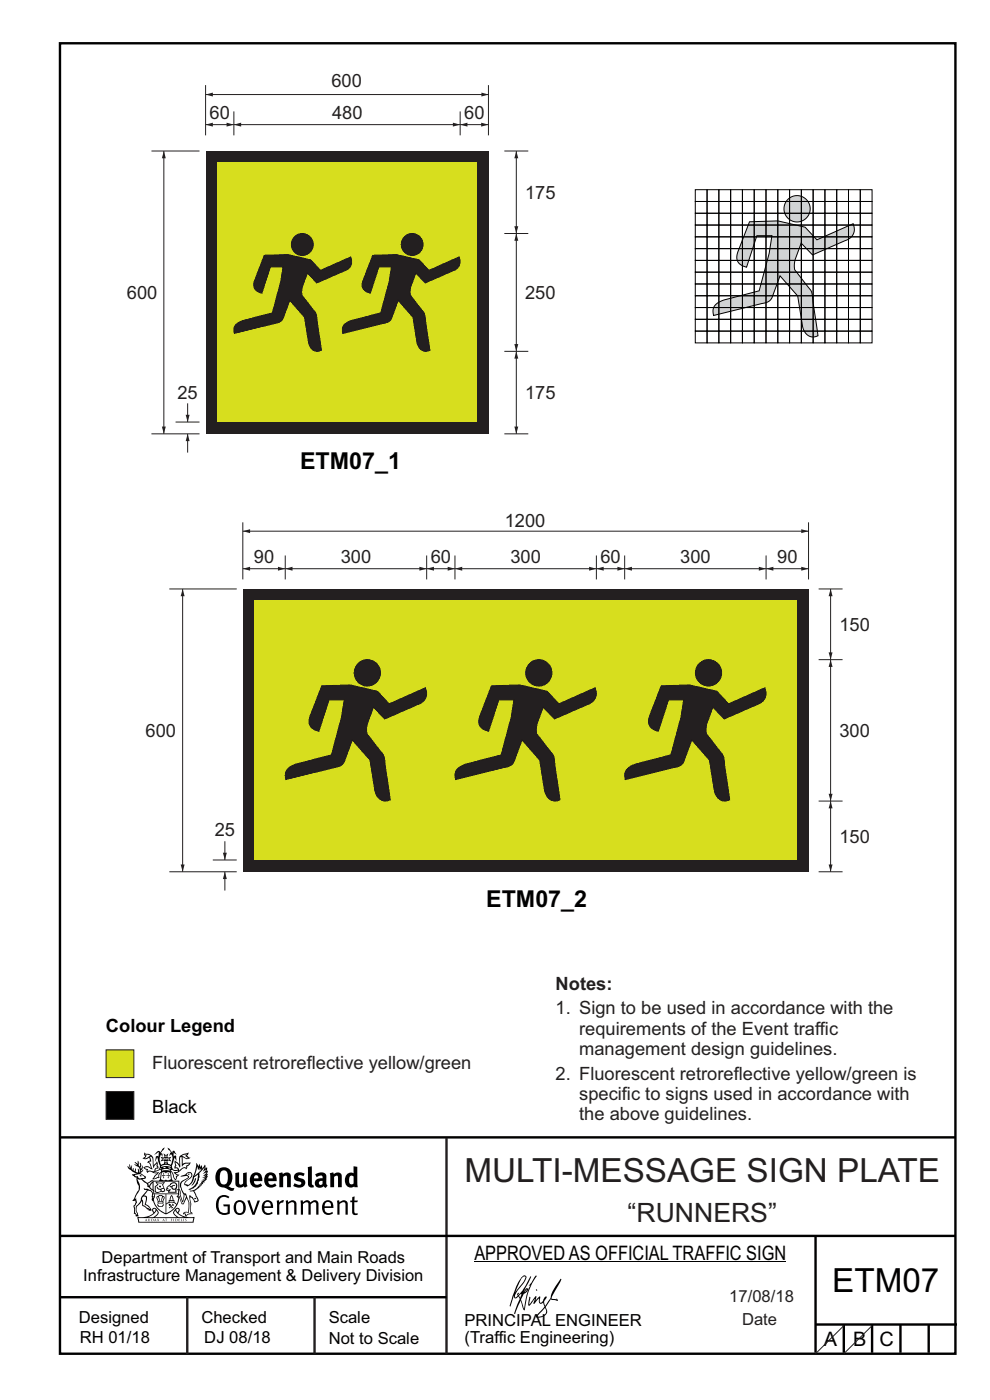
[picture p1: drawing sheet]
<svg xmlns="http://www.w3.org/2000/svg" width="210mm" height="297mm" viewBox="0 0 210 297" stroke-linecap="round" stroke-linejoin="round" font-family="sans-serif">
<path d="M12.7 9.2h190v278h-190zM12.7 241.3h190M12.7 275.2h82M12.7 262.2h190.1M173 262.1v24.9M173 281h30M179 281v6M185 281v6M191 281v6M197 281v6" fill="none" stroke="#000" stroke-width=".51"/>
<path d="M94.7 241.4v45.8M39.7 275.2v12M66.7 275.2v12" fill="none" stroke="#231f20" stroke-width=".51"/>
<g fill="#000">
<path d="M29.6 249.4l.2-.1 .3 .2z" fill-rule="evenodd"/>
<path d="M30.8 244.9l1.1 .3-.9 .5h-.4l.6-.5zM31.8 245.4h.2a2.44 2.44 0 0 1 .4 1.9l.1 .5 .7-1-.1 .6 .3 .3a.57 .57 0 0 0-.6 .7l-1-.1-.5 .2 .2-.5-.8-.3 .7-.1 .9 .5 .1-.1-.6-1.3-.2-.2h.5zM30.7 244.4l-.1 .5 .2 .4-.6 .4a1.04 1.04 0 0 0 1.4-.1l.2 .6-.3 .1-.2 .4a.94 .94 0 0 1 .8 1.1l-.2-.1a1.16 1.16 0 0 0-1.5-.1l.3 .4 .4 .2 .1 .5 .2 .1 .1-.2a.94 .94 0 0 1 1.1 .2l.8 .1-1.2 1.2a1.13 1.13 0 0 0 1.2-.2l.4-.1-.1-.4 .5-.8a.83 .83 0 0 0-.6 1.1l-.3-.1-.7 .4 1.1-1.4-.5 .1-.5-.1 1.3-.5-.1-.1-.9 .4v-.3l.2-.2 .3 .1 .1-.3-.2-.4v-.6l-.1-.4-.7 1v-.7a1.42 1.42 0 0 0-1.6-1.8z" fill-rule="evenodd"/>
<path d="M31 258.7l.1 .2h-.2zM31 258.5l-.3 .6 .4-.2 .2 .2z" fill-rule="evenodd"/>
<path d="M31.3 258.6h.3v.4a.25 .25 0 0 0 .2-.1 .25 .25 0 0 0-.1-.3h.1a.29 .29 0 0 1 0 .4 .29 .29 0 0 1-.4 0 .29 .29 0 0 1 0-.4z" fill-rule="evenodd"/>
<path d="M32.2 258.6a.22 .22 0 0 1 .3 .2 .22 .22 0 0 1-.3 .2zM32 258.6l.1 .4a.33 .33 0 0 0 .4 0 .33 .33 0 0 0 0-.4 .33 .33 0 0 0-.5 0z" fill-rule="evenodd"/>
<path d="M29.2 250.1l.3 .1a.61 .61 0 0 1 .8 .4l.3 .2a.8 .8 0 0 1 .6 1l.4 .1 .5 .5a1 1 0 0 1 .5 1.1l-.1 .7v-.5h-.1a.96 .96 0 0 0-.8-1.3l-.2-.2h-.7l-.1-.1-.1 .1 .1 .3h.6l-1.2 1.3-.2 1-.4 .6a1.33 1.33 0 0 0-.5 1.8l.2 .5a1.26 1.26 0 0 1-.5-1.5l-.1-.3a1.56 1.56 0 0 0 .4-1.7l-.3 .2 .2-.5a3.2 3.2 0 0 0 .7-3zM30.4 253.9h.4a2.06 2.06 0 0 1-.1 1.6l.7 .5 .4 .4-.6-.1-.8-.6-.1-.9a.51 .51 0 0 1 .1-.9zM28.6 249.3a1.52 1.52 0 0 1 2.1 .5l-1.1 .2-.2-.1-.1-.4h-.5zM27.5 247v.8l-.3-.4h-.1a3.1 3.1 0 0 0 1.9 1.6l-1 .1 .5 .6 .5 .1 .1 1.1a1.84 1.84 0 0 1-.3 2.5l-.4 .9-.3 .4 .2 .1 .4-.1 .1 .4-.2 .5-.3 .2 .1 1.7h.2l.3 .5 .1 .1 .4-.1-.1-.5a1.3 1.3 0 0 1-.1-1.7l.9-1 .1 1.1 .6 .2 .5 .5 .1-.1 .2 .3h.5a1.85 1.85 0 0 0-1.2-1.4l.1-.3a1.39 1.39 0 0 0 0-1.4l-.5-.1 .5-.5a.66 .66 0 0 1 .9-.4 .66 .66 0 0 1 .3 .9l-.1 .4 .2-.1v.2l-.1 .3 .2 .5 .1-.3a2.24 2.24 0 0 0 .1-2.2 .73 .73 0 0 1-.7-.7 .73 .73 0 0 1 .6-.7v-.2a.94 .94 0 0 0-.9 .8 .48 .48 0 0 1-.1-.6 .48 .48 0 0 1 .5-.2l.5-.3a.51 .51 0 0 0-.8 .2l-.5 .2-1-.8h.6l.2-.5-1.2-.7 .5-.5v-.3l-.5 .4 .1-.2a.69 .69 0 0 0 .2-1v.4l-.2 .3v-1.1l-.3-.2 .1 .6-.1 .2-.4-1.3v.7l-.6-.4 .5 .7-.6-.2 .3 .3a1 1 0 0 1 .7 1.4l-.2-.8v.9l-.5-.2v-.8l-.2 .7-.2-.1-.1-.6-.2 .4-.2-.2 .1-.7-.2 .5z" fill-rule="evenodd"/>
<path d="M32.9 258.7l.1 .2h-.2zM32.9 258.5l-.2 .6 .3-.2 .2 .2z" fill-rule="evenodd"/>
<path d="M33.7 251.5l.4 .1 .1 .3h-.3z" fill-rule="evenodd"/>
<path d="M33.3 258.6h.2l.1 .1 .2-.1-.2 .2 .2 .3-.3-.3-.1 .3h-.1l.2-.3z" fill-rule="evenodd"/>
<path d="M34.7 258.7l.1 .2h-.2zM34.7 258.5l-.3 .6 .4-.2 .2 .2z" fill-rule="evenodd"/>
<path d="M34.2 252.4a.3 .3 0 0 0 .6 0 .3 .3 0 0 0-.6 0zM33.3 250.9l.3 .3-.3 .4a.79 .79 0 0 0 0 1.3l.8-.2-.1-.3a.55 .55 0 0 1-.7-.6l.1-.1 .2 .3 .3 .2 .8-.2-.4-.7 .4-.4-.7 .2zM33 250.7l1.1 .2 .9-.2-.4 .6 .4 1.2a.56 .56 0 0 1-.8 .3l-.2 .1a.73 .73 0 0 1-.9 .1 .73 .73 0 0 1-.3-1v-.4l.6-.4z" fill-rule="evenodd"/>
<path d="M34.5 254h.2v.2l-.2 .6h-.2zM33.6 255.3h.9v.2a.55 .55 0 0 1-.8 .4v-.2l-.2-.1zM33.4 254h.2l.2 .8h-.2zM33.6 255l.8-.1 .1 .2h-.8zM33.8 253.7h.5l-.2 1.1h-.1zM33.3 253.8l-.1 .3 .3 1.1a.48 .48 0 0 0-.1 .6 .48 .48 0 0 0 .5 .2h.5a.49 .49 0 0 0 .2-.8l.3-1.1-.1-.3a1.42 1.42 0 0 0-1.5 0z" fill-rule="evenodd"/>
<path d="M34.6 248.9l.2 .1v.3l.3 .1h-.3l-.1 .6v-.6h-.4l.4-.1z" fill-rule="evenodd"/>
<path d="M35 258.5h.5l-.2 .1v.5h-.2l.1-.5z" fill-rule="evenodd"/>
<path d="M34.3 248.8a.57 .57 0 0 1 .9 .2 .57 .57 0 0 1 .9-.2l.2 1.4h-.2a.57 .57 0 0 1-.9 0 .69 .69 0 0 1-1.1 0zM34.2 248.1l-.3 2.1-.2 .4h3l-.2-.4-.3-2.1h-.2v.2l-.8-.1-.8 .1v-.2z" fill-rule="evenodd"/>
<path d="M34.2 247.4a1.51 1.51 0 0 1 2 .2 2.67 2.67 0 0 0-2.1 0zM35.7 247.6l.4 .1 .1 .3-.4-.1zM34.6 247.6h.5l.1 .2h-.4zM34 247.8l.3 .2h-.3zM34.9 246.9l.3-.2 .3 .2zM34.9 245.6l.2 .1v.3h-.2zM35 245.1l.2 .2 .2-.2-.1 .3h-.2zM35.1 246.3h.2l.1 .4-.2-.2-.2 .2zM35.3 245.7l.2-.1v.4h-.2zM34.4 245.7h.3l.1 .3-.4 .1 .2-.2zM35.7 245.7h.3l-.2 .2 .2 .2-.4-.1zM32.7 244.9l1-.5-.1 1-.2-.2-.3 .2-.3 1.1 .5-1 .3 .9a1.84 1.84 0 0 1 .2 1.7l.4 .1a2.48 2.48 0 0 1 2.2 0l.2-.2-.2-.7 .7-1.8 .4 .7-.2-1-.2-.1-.2 .3v-.9l.6 .4-.6-.8-.3 .1-.1 .4-.5-.9-.5-.3 .2 .5 .6 .5-.5 .8 .4-.4a2.06 2.06 0 0 1 0 2.3l-.5-.2-.2-.6 .1-.1 .8 .2-.4-.5 .4-.5-.7 .2-.2-.2 .2-.7-.5 .4-.5-.4 .2 .7-.2 .2-.7-.2 .4 .5-.4 .5 .8-.2 .1 .1-.2 .6-.5 .2a2.02 2.02 0 0 1 0-2.2l.3 .5-.1-.7-.3-.1 .8-1.2-.4 .3-.5 .8-.2-.3a.8 .8 0 0 0-.8 .5z" fill-rule="evenodd"/>
<path d="M35.6 248.9l.2 .1-.1 .3 .4 .1h-.4v.6l-.1-.6h-.3l.3-.1z" fill-rule="evenodd"/>
<path d="M36 254.8h.8v.2h-.8zM36.4 253.8l.2 .8h-.4zM36.4 253.5l-.3 .5-.1 .6h-.2v.4l-.7 .4 .2 .1a1.48 1.48 0 0 1 2.1 .2l.2-.1-.6-.5v-.5h-.2l-.1-.6z" fill-rule="evenodd"/>
<path d="M36.2 258.6l.3-.1-.1 .1v.2h.1h-.1v.3h-.2z" fill-rule="evenodd"/>
<path d="M36.7 258.6h.2v.5h-.2z" fill-rule="evenodd"/>
<path d="M35.8 255.4l.4 .1 .1 .3 .3-.2-.2-.2a.38 .38 0 0 1 .5 .5l-.2-.2-.3 .2 .3 .2-.3 .3-.1-.4-.4 .4-.1-.2 .4-.3-.1-.1-.2 .1z" fill-rule="evenodd"/>
<path d="M35.6 251.8l.7-.4a.58 .58 0 0 1 1-.1 .58 .58 0 0 1-.4 .9l-.3-.3a.43 .43 0 0 1 .6-.4 .57 .57 0 0 0-.8 .2l-.2-.1-.3 .1 .4 .2a.55 .55 0 0 0 .9 .4v.5h-1.3l.3-.4-.1-.1-.6 .1 .2-.3-.2-.1zM35.4 251.8l-.1 .2a.39 .39 0 0 0 .2 .6h.3l-.2 .4h1.9l-.1-.8a.86 .86 0 0 0-.1-1.3 .86 .86 0 0 0-1.3 .4z" fill-rule="evenodd"/>
<path d="M37.3 258.6a.22 .22 0 0 1 .3 .2 .22 .22 0 0 1-.3 .2zM37.1 258.6v.4a.33 .33 0 0 0 .5 0 .33 .33 0 0 0 0-.4 .33 .33 0 0 0-.5 0z" fill-rule="evenodd"/>
<path d="M37.8 258.6l.4-.1-.2 .1v.2h.1h-.1v.2l.2 .1h-.4z" fill-rule="evenodd"/>
<path d="M32.4 250.5h5.6v2l-.2-.1v-1.7h-5.2v2.5h5.2v-.8l.1 .2-.1 1.1v-.3h-2.5v4a4.1 4.1 0 0 0 2.6-3.6l.1-.1a4 4 0 0 1-2.8 3.9 4.2 4.2 0 0 1-2.8-4.7l.1 1.2 .1-.1a3.8 3.8 0 0 0 2.5 3.4v-4h-2.5l-.2-.9z" fill-rule="evenodd"/>
<path d="M38.4 258.6h.2l-.1 .4 .2 .1h-.3z" fill-rule="evenodd"/>
<path d="M38.5 245.2l.5-.2 .7-.1-.6 .3 .8 .5h-.3zM38.3 245.5l.2-.1 .1 2a1.69 1.69 0 0 1 1.6-.6l-.8 .5 .1 .5a1.1 1.1 0 0 0-1.5 .6l-.1-.5-.2-.2h-.5l.3-.4-.3-.7a1.42 1.42 0 0 1 .8 1.1l.2-.1zM37.1 246.2l.1 1-.2 .3 .1 .4h.5l.1 .2a.96 .96 0 0 1-1.1-.1l-.1 .1a1.06 1.06 0 0 0 1.3 .2v.1a.72 .72 0 0 1-1 .2l.3 .5 .6 .2-.4 .2-.1 .6-.2-.3-.4-1.1-.4-.4 .4 .9a1.54 1.54 0 0 0 .7 1.2l.2-.3a.58 .58 0 0 1 .4-.8l.2-.1h-.3l-.5-.3 .9-.5a.93 .93 0 0 1 1.2-.5v.2l.2-.2 .1-.5a.99 .99 0 0 0 .7-.8l-1.3 .1-.3 .2-.1-1.4 .9 .4 .9-.3h-.4l-.5-.4 .4-.7-.6 .2a1.46 1.46 0 0 0-1.4 2.1v.4l-.2-.4z" fill-rule="evenodd"/>
<path d="M38.9 258.6h.2v.5h-.2z" fill-rule="evenodd"/>
<path d="M39.3 258.6h.2h-.1l.2 .3-.2 .2-.1-.1v-.1l.2 .1z" fill-rule="evenodd"/>
<path d="M29.4 258.4h11.6l-.1 .8h-11.4zM31.3 258.2l.5-.1a2.48 2.48 0 0 0 1.4-1.3l.3 .5-.5 .6-.5 .3zM32.5 256.6l.3-.2 .2 .1-.3 .7zM37.2 256.8a2.65 2.65 0 0 0 1.8 1.4h-1.1l-.5-.3-.5-.6zM37.4 256.5l.2-.1 .3 .2-.3 .6zM29.2 258.2l.1 1.2h11.8l.2-1.1-.2-.1a4.1 4.1 0 0 1-3.3-.9l.3-.4-.1-.6a1.06 1.06 0 0 0-1.3 1l.2 .4 .6 .5h-4.7l.3-.1a.84 .84 0 0 0 .6-.8 .84 .84 0 0 0-.5-.8l-.3-.2h-.5l-.1 .6 .3 .4a4.2 4.2 0 0 1-3.4 .9z" fill-rule="evenodd"/>
<path d="M41.3 250.1l.3-.2-.2 .8-.6 .8h-.2l.5-.7z" fill-rule="evenodd"/>
<path d="M41.2 254.1h.3l.2 .2-.4 .1z" fill-rule="evenodd"/>
<path d="M39.7 249l.3-.2 .5 .2a.88 .88 0 0 1-.6 1.1 1.22 1.22 0 0 0-.8 1.3l.5 .2a.72 .72 0 0 0 .9-.4l.5-.8 .2-.6 .8-.6v.2a2.85 2.85 0 0 1-2 2.9l.1 .1a2.13 2.13 0 0 0 1.9-1.5v-.3a2.01 2.01 0 0 0 .3-1.7l1.1-1.3-.4 1 .7-.5-.7 1 .8-.4-.8 .8 .7-.2-.9 .6 .8-.1-.8 .4h.7l-.8 .3 .3 .2h-.4l.2 .3h-.4l.2 .3h-.4l.1 .2h-.1a2.16 2.16 0 0 1-2 1.1l.1 .2 .4-.1a.76 .76 0 0 1 .7 .8l.5 1.2-.6 .2a1.45 1.45 0 0 0-1.1-1.3l.2 1.8-.1 1.8 .4 .3a1.07 1.07 0 0 0-1.2 .4v-.3l-.5-.2a.87 .87 0 0 1 1.1-.1v-.7a4.4 4.4 0 0 0-.6-3.1l-.1-.3h-.2a2.16 2.16 0 0 1-.7-2.2l.3-.4 1.2-.7a.55 .55 0 0 0-.4-.8zM37.8 252.4a.76 .76 0 0 1 .3 1.1l.6 1.6 .4-1.7 .2 .1a.61 .61 0 0 1-.1 .9l-.3 .8-.2 .1-.7-1.6-.3 .1a1.18 1.18 0 0 0 .1-1.4zM41.8 247.5l.2 .7 .3-.5v.6l.4-.5a1.9 1.9 0 0 1-1.2 1.4l-.3 .3zM38.2 249.6l1.4-.2 .2 .2v.3l-.5 .2a1.26 1.26 0 0 0-.9 1.9l.2 .7a1.84 1.84 0 0 1 .1 2.1l-.4-1.4a.96 .96 0 0 0-.4-1.2l-.4 .2a.78 .78 0 0 1 0 1.3l.1 .3h.4l.4 1.1a.38 .38 0 0 0 .2 .4 .38 .38 0 0 0 .4-.1l.6-1.2a2.94 2.94 0 0 1 .4 2.5l-.1 .4h-.8l-.3 .4v.2l.4-.1 .1 .4 .2 .1a1.02 1.02 0 0 1 1.3-.5v-.4l-.3-.1 .1-1.8-.3-1.3h.1a1.14 1.14 0 0 1 .8 1 .63 .63 0 0 0 .8-.2 .63 .63 0 0 0-.2-.9l-.6-1.2 .9-.6 .2-.4h.3l-.1-.2h.4l-.1-.3h.3l-.1-.3 .5-.1-.2-.2 .6-.4v-.2h-.2l.4-.5h-.3l.3-.5-.4 .1 .4-.5v-.3l-.3 .2 .2-.7-.1-.2-.4 .3v-.8l-.6 .8-.2-.8-.2 .5-.3-.7-.1 .6-.5-.8-.1 1.4-.6 1.8a1.81 1.81 0 0 1-1 1.5l-.6-.2a1.75 1.75 0 0 1 1.1-1.2 .75 .75 0 0 0 .1-1.3 .75 .75 0 0 0-1.2 .4z" fill-rule="evenodd"/>
<path d="M46.4 253.9a1.72 1.72 0 0 1 2.3 0l-.3 .3a1.24 1.24 0 0 0-1.4-.2 1.24 1.24 0 0 0-.6 1.4 1.49 1.49 0 0 0 1.2 1.9l.7-.1v-1.3h-.8l-.1-.4h1.3v1.9a1.93 1.93 0 0 1-2.2 0 1.93 1.93 0 0 1-.7-2.2l.2-.8z" fill-rule="evenodd"/>
<path d="M47 248.4a2.55 2.55 0 0 0 0 2.7l.3 .2a.81 .81 0 0 0 1-1v-.5a1.04 1.04 0 0 0-1.1-1.5zM46.3 248.1a1.82 1.82 0 0 1 2.1-.2 1.82 1.82 0 0 1 .9 1.8 2.29 2.29 0 0 1-.8 2l.7 .3h.5l-.2 .6a2.87 2.87 0 0 1-2-.7 2.12 2.12 0 0 1-1.7-3.1z" fill-rule="evenodd"/>
<path d="M50.4 255.1a1.65 1.65 0 0 0 .2 2.2 .99 .99 0 0 0 1-1.4 .78 .78 0 0 0-.4-.8 .78 .78 0 0 0-.8 0zM50 254.9a1.33 1.33 0 0 1 1.6-.1 1.33 1.33 0 0 1 .5 1.4 1.31 1.31 0 0 1-1.3 1.6 1.31 1.31 0 0 1-1.2-1.6v-.6z" fill-rule="evenodd"/>
<path d="M49.9 248.9l.8-.2v2a.46 .46 0 0 0 .3 .6 .46 .46 0 0 0 .6-.3v-2.1l.7-.2v2.4l.2 .5-.5 .3-.3-.3a1.02 1.02 0 0 1-1.2 .3 1.02 1.02 0 0 1-.6-1.1z" fill-rule="evenodd"/>
<path d="M52.5 254.7l.4-.1 .9 2.6 .8-2.5h.5l-1.1 3h-.5z" fill-rule="evenodd"/>
<path d="M54 249.5l-.1 .5h.9a.49 .49 0 0 0-.2-.6 .49 .49 0 0 0-.6 .1zM53.4 249.1a1.34 1.34 0 0 1 1.6-.2 1.34 1.34 0 0 1 .6 1.5v.2h-1.7a.77 .77 0 0 0 .5 .8 .77 .77 0 0 0 .9-.4l.3 .5a1.59 1.59 0 0 1-2 .2 1.59 1.59 0 0 1-.5-2.1z" fill-rule="evenodd"/>
<path d="M56.3 255.2l-.2 .7h1.3a.7 .7 0 0 0-.3-.8 .7 .7 0 0 0-.8 .1zM55.9 255a1.22 1.22 0 0 1 1.5-.2 1.22 1.22 0 0 1 .5 1.5h-1.8a.93 .93 0 0 0 .5 1 .93 .93 0 0 0 1.1-.2l.2 .3a1.43 1.43 0 0 1-1.8 .1 1.43 1.43 0 0 1-.6-1.7z" fill-rule="evenodd"/>
<path d="M57 249.5l-.1 .5h1a.49 .49 0 0 0-.2-.6 .49 .49 0 0 0-.7 .1zM56.4 249.1a1.34 1.34 0 0 1 1.6-.2 1.34 1.34 0 0 1 .7 1.5v.2h-1.8a.77 .77 0 0 0 .5 .8 .77 .77 0 0 0 .9-.4l.4 .5a1.59 1.59 0 0 1-2.1 .2 1.59 1.59 0 0 1-.5-2.1z" fill-rule="evenodd"/>
<path d="M58.7 254.7l.4-.1 .1 .5 .4-.4 .6-.1-.2 .5a.66 .66 0 0 0-.8 .7v1.9h-.4z" fill-rule="evenodd"/>
<path d="M59.2 248.9l.7-.2 .1 .4a.95 .95 0 0 1 1-.3 .95 .95 0 0 1 .7 .8v2.3h-.8v-2.3a.46 .46 0 0 0-.8 .1v2.2h-.8z" fill-rule="evenodd"/>
<path d="M60.6 254.7l.4-.1 .1 .5a.94 .94 0 0 1 1-.5 .94 .94 0 0 1 .8 .8v2.3h-.5l-.1-2.5a.81 .81 0 0 0-1.2 .3v2.2h-.4z" fill-rule="evenodd"/>
<path d="M62.6 249.1a1.75 1.75 0 0 1 2-.1l-.2 .5-.6-.2a.43 .43 0 0 0-.6 .3l.4 .3a1.04 1.04 0 0 1 1.2 1.1 1.04 1.04 0 0 1-1.4 1l-1.2-.4 .3-.6 1 .4 .4-.4a.88 .88 0 0 0-1-.5l-.4-.2-.1-.4z" fill-rule="evenodd"/>
<path d="M65.3 247.6l.8-.2 .1 3.8 .3 .2 .1 .4a.88 .88 0 0 1-1 0 .88 .88 0 0 1-.3-1z" fill-rule="evenodd"/>
<path d="M63.7 254.7l.5-.1 .1 .5 .4-.3a.78 .78 0 0 1 1.1 .3 .9 .9 0 0 1 1-.5 .9 .9 0 0 1 .8 .8v2.3h-.5l-.1-2.5a.67 .67 0 0 0-1.1 .3v2.2h-.5v-2.4l-.4-.3-.7 .4v2.3h-.5z" fill-rule="evenodd"/>
<path d="M67.8 250.6a.43 .43 0 0 0-.1 .7 .43 .43 0 0 0 .7-.1v-.7zM66.8 249.1a1.7 1.7 0 0 1 2.4 .1v1.9l.3 .4-.4 .5-.5-.4a1.03 1.03 0 0 1-1.7-.1 1.03 1.03 0 0 1 .8-1.5h.7v-.4a.8 .8 0 0 0-1.2 .1z" fill-rule="evenodd"/>
<path d="M69 255.2l-.1 .7h1.3a.7 .7 0 0 0-.3-.8 .7 .7 0 0 0-.9 .1zM68.7 255a1.22 1.22 0 0 1 1.5-.2 1.22 1.22 0 0 1 .5 1.5h-1.8a.93 .93 0 0 0 .4 1 .93 .93 0 0 0 1.2-.2l.1 .3a1.44 1.44 0 0 1-1.7 .1 1.44 1.44 0 0 1-.6-1.7z" fill-rule="evenodd"/>
<path d="M70 248.9l.7-.2 .1 .4a.95 .95 0 0 1 1-.3 .95 .95 0 0 1 .7 .8v2.3h-.8v-2.3a.46 .46 0 0 0-.8 .1v2.2h-.8z" fill-rule="evenodd"/>
<path d="M71.4 254.7l.5-.1 .1 .5a.94 .94 0 0 1 1-.5 .94 .94 0 0 1 .8 .8v2.3h-.5l-.1-2.5a.81 .81 0 0 0-1.2 .3v2.2h-.4z" fill-rule="evenodd"/>
<path d="M74.3 249.5a1.48 1.48 0 0 0 0 1.7h.5l.2-.1v-1.5l-.3-.2zM75 247.4l.8 .1 .1 4.4h-.7l-.1-.2a1.26 1.26 0 0 1-1.4 0 1.26 1.26 0 0 1-.5-1.3 1.29 1.29 0 0 1 .4-1.4 1.29 1.29 0 0 1 1.4-.1z" fill-rule="evenodd"/>
<path d="M74.7 253.9l.5-.1v.9h.7l-.1 .3h-.6v2.2l.1 .2h.5l.1 .3a.75 .75 0 0 1-1.2-.6v-2.1h-.4v-.3h.4z" fill-rule="evenodd"/>
<circle cx="40" cy="249.1" r=".17"/>
</g>
<path d="M100.6 267.7h66.2" fill="none" stroke="#000" stroke-width=".21"/>
<g fill="#000001">
<path d="M111.6 273.7l.2-.2-.5 .7zM110.4 274.5l.3 .1-.3 .7-.3-.4zM110.9 270.9l.5-.1a9.3 9.3 0 0 1-2 3.2l-.1 .2 1-2.5zM110.6 271a14.7 14.7 0 0 0-2.2 4.9l-.3 1.2 .1 .1 .8-2.4a.42 .42 0 0 0 .2 .7 .42 .42 0 0 0 .6-.3l.2-.2 .2 .6-1.1 3.1h.2l1.1-2.8 .6 1.9 .2 .2 .2-.5a13.5 13.5 0 0 1 2-6.2l.5-.5-.2-.2-1.6 2.1 .4-.1a14.9 14.9 0 0 0-1.3 5.1l-.4-1.2a1.39 1.39 0 0 1 .2-1.8l.1-.2a.92 .92 0 0 0 .8-1.2 .75 .75 0 0 0-.7 .7l-.2 .2 1.6-3.4h-.1l-.4 .7a10.5 10.5 0 0 1-2.2 3.2l.2-.4a.32 .32 0 0 0-.4 .2 .32 .32 0 0 0 .1 .4l-.5 .4a3.2 3.2 0 0 1 1.1-2.3l.5-.6a2.49 2.49 0 0 0 .7-1.6l-.3-.2z" fill-rule="evenodd"/>
<path d="M115.6 277.5a1.15 1.15 0 0 1 .1 1.3 1.15 1.15 0 0 1-1.2 .5h-.5zM112.3 275.1l-.3 1.7 .3 .2 1.2-1.5-.3 1.1 1.1-1.2a.94 .94 0 0 0 .4 1.2l.5-.3 .3 .9-1.2 1.3a.98 .98 0 0 0-.5 1 1.9 1.9 0 0 0 2.3-1.3l-.1-.3a1.02 1.02 0 0 1 .3-1.4l.5-.9 1.5 .3-.2-.5v.3l-1.1-.2v-.2l2-3.6 .1-.3-.1-.1-1.8 2.7a6.6 6.6 0 0 1-1.5 3l-.2-.2a1.01 1.01 0 0 1 .4-1.4l.1-.2-.3-.2-.3 .5-.2 .5-.5 .4-.2-.4 .1-.9-.2-.1-.8 .9 .2-.9h-.1l-1.4 1.7 .2-1.4v-.1z" fill-rule="evenodd"/>
<path d="M113.7 273.5l.3 .3h-.3z" fill-rule="evenodd"/>
</g>
<g fill="#d1d3d4" stroke="#000" stroke-width=".21">
<path d="M159 47l6-.1 5.8 1.3 2.5 2.7 7.7-3.4 .2 1.2-.1 .7-.4 .7-.7 .6-7.6 3.4-2.5-2.5-1.2 3.4-.2 1.2 .1 1 3.3 4.3 .3 .5 1.3 9.2-.9 .3-.7-.1-.7-.4-.6-.7-.4-1-1-6.5-3.7-4.3-1.7 4.6-.8 .9-11.6 2.9-.2-.9 .2-.8 .4-.6 .8-.5 .9-.5 7.5-1.9 2.2-8 .5-3.7h-3.2l-2.1 6.7-1.1-.5-.5-.3-.4-.6-.1-1.2z" fill-rule="evenodd"/>
<circle cx="169.1" cy="44.3" r="2.79"/>
</g>
<g fill="none" stroke="#000" stroke-width=".21">
<path d="M147.5 40.2h2.5v2.5h-2.5zM147.5 42.7h2.5v2.5h-2.5zM147.5 45.2h2.5v2.5h-2.5zM147.5 47.7h2.5v2.5h-2.5zM147.5 50.2h2.5v2.5h-2.5zM147.5 52.7h2.5v2.5h-2.5zM147.5 55.2h2.5v2.5h-2.5zM147.5 57.7h2.5v2.5h-2.5zM150 40.2h2.5v2.5h-2.5zM150 42.7h2.5v2.5h-2.5zM150 45.2h2.5v2.5h-2.5zM150 47.7h2.5v2.5h-2.5z"/>
<path d="M150 50.2h2.5v2.5h-2.5zM150 52.7h2.5v2.5h-2.5zM150 55.2h2.5v2.5h-2.5zM150 57.7h2.5v2.5h-2.5zM152.5 40.2h2.5v2.5h-2.5zM152.5 42.7h2.5v2.5h-2.5zM152.5 45.2h2.5v2.5h-2.5zM152.5 47.7h2.5v2.5h-2.5zM152.5 50.2h2.5v2.5h-2.5zM152.5 52.7h2.5v2.5h-2.5zM152.5 55.2h2.5v2.5h-2.5zM152.5 57.7h2.5v2.5h-2.5z"/>
<path d="M155 40.2h2.5v2.5h-2.5zM155 42.7h2.5v2.5h-2.5zM155 45.2h2.5v2.5h-2.5zM155 47.7h2.5v2.5h-2.5zM155 50.2h2.5v2.5h-2.5zM155 52.7h2.5v2.5h-2.5zM155 55.2h2.5v2.5h-2.5zM155 57.7h2.5v2.5h-2.5zM157.5 40.2h2.5v2.5h-2.5zM157.5 42.7h2.5v2.5h-2.5zM157.5 45.2h2.5v2.5h-2.5zM157.5 47.7h2.5v2.5h-2.5z"/>
<path d="M157.5 50.2h2.5v2.5h-2.5zM157.5 52.7h2.5v2.5h-2.5zM157.5 55.2h2.5v2.5h-2.5zM157.5 57.7h2.5v2.5h-2.5zM160 40.2h2.5v2.5h-2.5zM160 42.7h2.5v2.5h-2.5zM160 45.2h2.5v2.5h-2.5zM160 47.7h2.5v2.5h-2.5zM160 50.2h2.5v2.5h-2.5zM160 52.7h2.5v2.5h-2.5zM160 55.2h2.5v2.5h-2.5zM160 57.7h2.5v2.5h-2.5z"/>
<path d="M162.5 40.2h2.5v2.5h-2.5zM162.5 42.7h2.5v2.5h-2.5zM162.5 45.2h2.5v2.5h-2.5zM162.5 47.7h2.5v2.5h-2.5zM162.5 50.2h2.5v2.5h-2.5zM162.5 52.7h2.5v2.5h-2.5zM162.5 55.2h2.5v2.5h-2.5zM162.5 57.7h2.5v2.5h-2.5zM165 40.2h2.5v2.5h-2.5zM165 42.7h2.5v2.5h-2.5zM165 45.2h2.5v2.5h-2.5zM165 47.7h2.5v2.5h-2.5z"/>
<path d="M165 50.2h2.5v2.5h-2.5zM165 52.7h2.5v2.5h-2.5zM165 55.2h2.5v2.5h-2.5zM165 57.7h2.5v2.5h-2.5zM167.5 40.2h2.5v2.5h-2.5zM167.5 42.7h2.5v2.5h-2.5zM167.5 45.2h2.5v2.5h-2.5zM167.5 47.7h2.5v2.5h-2.5zM167.5 50.2h2.5v2.5h-2.5zM167.5 52.7h2.5v2.5h-2.5zM167.5 55.2h2.5v2.5h-2.5zM167.5 57.7h2.5v2.5h-2.5z"/>
<path d="M170 40.2h2.5v2.5h-2.5zM170 42.7h2.5v2.5h-2.5zM170 45.2h2.5v2.5h-2.5zM170 47.7h2.5v2.5h-2.5zM170 50.2h2.5v2.5h-2.5zM170 52.7h2.5v2.5h-2.5zM170 55.2h2.5v2.5h-2.5zM170 57.7h2.5v2.5h-2.5zM172.5 40.2h2.5v2.5h-2.5zM172.5 42.7h2.5v2.5h-2.5zM172.5 45.2h2.5v2.5h-2.5zM172.5 47.7h2.5v2.5h-2.5z"/>
<path d="M172.5 50.2h2.5v2.5h-2.5zM172.5 52.7h2.5v2.5h-2.5zM172.5 55.2h2.5v2.5h-2.5zM172.5 57.7h2.5v2.5h-2.5zM175 40.2h2.5v2.5h-2.5zM175 42.7h2.5v2.5h-2.5zM175 45.2h2.5v2.5h-2.5zM175 47.7h2.5v2.5h-2.5zM175 50.2h2.5v2.5h-2.5zM175 52.7h2.5v2.5h-2.5zM175 55.2h2.5v2.5h-2.5zM175 57.7h2.5v2.5h-2.5z"/>
<path d="M177.5 40.2h2.5v2.5h-2.5zM177.5 42.7h2.5v2.5h-2.5zM177.5 45.2h2.5v2.5h-2.5zM177.5 47.7h2.5v2.5h-2.5zM177.5 50.2h2.5v2.5h-2.5zM177.5 52.7h2.5v2.5h-2.5zM177.5 55.2h2.5v2.5h-2.5zM177.5 57.7h2.5v2.5h-2.5zM180 40.2h2.5v2.5h-2.5zM180 42.7h2.5v2.5h-2.5zM180 45.2h2.5v2.5h-2.5zM180 47.7h2.5v2.5h-2.5z"/>
<path d="M180 50.2h2.5v2.5h-2.5zM180 52.7h2.5v2.5h-2.5zM180 55.2h2.5v2.5h-2.5zM180 57.7h2.5v2.5h-2.5zM182.5 40.2h2.5v2.5h-2.5zM182.5 42.7h2.5v2.5h-2.5zM182.5 45.2h2.5v2.5h-2.5zM182.5 47.7h2.5v2.5h-2.5zM182.5 50.2h2.5v2.5h-2.5zM182.5 52.7h2.5v2.5h-2.5zM182.5 55.2h2.5v2.5h-2.5zM182.5 57.7h2.5v2.5h-2.5z"/>
<path d="M147.5 60.2h2.5v2.5h-2.5zM147.5 62.7h2.5v2.5h-2.5zM147.5 65.2h2.5v2.5h-2.5zM147.5 67.7h2.5v2.5h-2.5zM147.5 70.2h2.5v2.5h-2.5zM150 60.2h2.5v2.5h-2.5zM150 62.7h2.5v2.5h-2.5zM150 65.2h2.5v2.5h-2.5zM150 67.7h2.5v2.5h-2.5zM150 70.2h2.5v2.5h-2.5zM152.5 60.2h2.5v2.5h-2.5zM152.5 62.7h2.5v2.5h-2.5z"/>
<path d="M152.5 65.2h2.5v2.5h-2.5zM152.5 67.7h2.5v2.5h-2.5zM152.5 70.2h2.5v2.5h-2.5zM155 60.2h2.5v2.5h-2.5zM155 62.7h2.5v2.5h-2.5zM155 65.2h2.5v2.5h-2.5zM155 67.7h2.5v2.5h-2.5zM155 70.2h2.5v2.5h-2.5zM157.5 60.2h2.5v2.5h-2.5zM157.5 62.7h2.5v2.5h-2.5zM157.5 65.2h2.5v2.5h-2.5zM157.5 67.7h2.5v2.5h-2.5z"/>
<path d="M157.5 70.2h2.5v2.5h-2.5zM160 60.2h2.5v2.5h-2.5zM160 62.7h2.5v2.5h-2.5zM160 65.2h2.5v2.5h-2.5zM160 67.7h2.5v2.5h-2.5zM160 70.2h2.5v2.5h-2.5zM162.5 60.2h2.5v2.5h-2.5zM162.5 62.7h2.5v2.5h-2.5zM162.5 65.2h2.5v2.5h-2.5zM162.5 67.7h2.5v2.5h-2.5zM162.5 70.2h2.5v2.5h-2.5zM165 60.2h2.5v2.5h-2.5z"/>
<path d="M165 62.7h2.5v2.5h-2.5zM165 65.2h2.5v2.5h-2.5zM165 67.7h2.5v2.5h-2.5zM165 70.2h2.5v2.5h-2.5zM167.5 60.2h2.5v2.5h-2.5zM167.5 62.7h2.5v2.5h-2.5zM167.5 65.2h2.5v2.5h-2.5zM167.5 67.7h2.5v2.5h-2.5zM167.5 70.2h2.5v2.5h-2.5zM170 60.2h2.5v2.5h-2.5zM170 62.7h2.5v2.5h-2.5zM170 65.2h2.5v2.5h-2.5z"/>
<path d="M170 67.7h2.5v2.5h-2.5zM170 70.2h2.5v2.5h-2.5zM172.5 60.2h2.5v2.5h-2.5zM172.5 62.7h2.5v2.5h-2.5zM172.5 65.2h2.5v2.5h-2.5zM172.5 67.7h2.5v2.5h-2.5zM172.5 70.2h2.5v2.5h-2.5zM175 60.2h2.5v2.5h-2.5zM175 62.7h2.5v2.5h-2.5zM175 65.2h2.5v2.5h-2.5zM175 67.7h2.5v2.5h-2.5zM175 70.2h2.5v2.5h-2.5z"/>
<path d="M177.5 60.2h2.5v2.5h-2.5zM177.5 62.7h2.5v2.5h-2.5zM177.5 65.2h2.5v2.5h-2.5zM177.5 67.7h2.5v2.5h-2.5zM177.5 70.2h2.5v2.5h-2.5zM180 60.2h2.5v2.5h-2.5zM180 62.7h2.5v2.5h-2.5zM180 65.2h2.5v2.5h-2.5zM180 67.7h2.5v2.5h-2.5zM180 70.2h2.5v2.5h-2.5zM182.5 60.2h2.5v2.5h-2.5zM182.5 62.7h2.5v2.5h-2.5z"/>
<path d="M182.5 65.2h2.5v2.5h-2.5zM182.5 67.7h2.5v2.5h-2.5zM182.5 70.2h2.5v2.5h-2.5z"/>
</g>
<path d="M22.5 222.7h5.9v5.9h-5.9z" fill-rule="evenodd" fill="#d7de1e" stroke="#231f20" stroke-width=".21"/>
<path d="M22.5 231.6h5.9v5.9h-5.9z" fill-rule="evenodd" fill="#000" stroke="#231f20" stroke-width=".21"/>
<path d="M176.2 169.9v15M179 281.2l-6 6" fill="none" stroke="#231f20" stroke-width=".21"/>
<g fill="#231f20">
<path d="M175.8 183.4h.8l-.4 1.5z"/>
<path d="M176.2 169.9l.4 1.6h-.8z"/>
</g>
<path d="M176.2 139.9v30" fill="none" stroke="#231f20" stroke-width=".21"/>
<g fill="#231f20">
<path d="M175.8 168.4h.8l-.4 1.5z"/>
<path d="M176.2 139.9l.4 1.6h-.8z"/>
</g>
<path d="M60.5 120.7h30M173.6 169.9h5.1M173.6 184.9h5.1" fill="none" stroke="#231f20" stroke-width=".21"/>
<g fill="#231f20">
<path d="M89 120.2l1.5 .5-1.5 .4z"/>
<path d="M60.5 120.7l1.5-.5v.9z"/>
</g>
<path d="M51.5 120.7h9" fill="none" stroke="#231f20" stroke-width=".21"/>
<g fill="#231f20">
<path d="M59 120.2l1.5 .5-1.5 .4z"/>
<path d="M51.5 120.7l1.5-.5v.9z"/>
</g>
<path d="M60.5 117.8v5.1" fill="none" stroke="#231f20" stroke-width=".21"/>
<path d="M51.5 124.9h120v60h-120z" fill-rule="evenodd" fill="#231f20"/>
<path d="M54 127.4h115v55h-115z" fill-rule="evenodd" fill="#d7de1e"/>
<path d="M51.5 112.7h120" fill="none" stroke="#231f20" stroke-width=".21"/>
<g fill="#231f20">
<path d="M170 112.3l1.5 .4-1.5 .4z"/>
<path d="M51.5 112.7l1.5-.4v.8z"/>
</g>
<path d="M51.5 110.8v12.1M171.5 110.8v12.1" fill="none" stroke="#231f20" stroke-width=".21"/>
<g fill="#231f20" stroke="#1f1a17" stroke-width=".21">
<path d="M68.3 145.5l6-.2 5.8 1.3 2.5 2.7 7.6-3.4 .3 1.2-.1 .7-.4 .7-.7 .7-7.7 3.3-2.4-2.5-1.2 3.5-.2 1.2 .1 1 3.3 4.3 .3 .5 1.3 9.2-1 .2h-.6l-.7-.4-.6-.7-.4-1.1-1-6.5-3.8-4.2-1.7 4.6-.7 .8-11.7 3-.1-1 .2-.7 .4-.6 .7-.6 1-.4 7.5-2 2.1-7.9 .6-3.8h-3.2l-2.2 6.7-1.1-.4-.5-.4-.3-.5-.1-1.3z" fill-rule="evenodd"/>
<path d="M104.3 145.5l6-.2 5.8 1.3 2.5 2.7 7.6-3.4 .3 1.2-.1 .7-.4 .7-.7 .7-7.7 3.3-2.4-2.5-1.2 3.5-.2 1.2 .1 1 3.3 4.3 .3 .5 1.3 9.2-1 .2h-.6l-.7-.4-.6-.7-.4-1.1-1-6.5-3.8-4.2-1.7 4.6-.7 .8-11.7 3-.1-1 .2-.7 .4-.6 .7-.6 1-.4 7.5-2 2.1-7.9 .6-3.8h-3.2l-2.2 6.7-1.1-.4-.5-.4-.3-.5-.1-1.3z" fill-rule="evenodd"/>
<path d="M140.3 145.5l6-.2 5.8 1.3 2.5 2.7 7.6-3.4 .3 1.2-.1 .7-.4 .7-.7 .7-7.7 3.3-2.4-2.5-1.2 3.5-.2 1.2 .1 1 3.3 4.3 .3 .5 1.3 9.2-1 .2h-.6l-.7-.4-.6-.7-.4-1.1-1-6.5-3.8-4.2-1.7 4.6-.7 .8-11.7 3-.1-1 .2-.7 .4-.6 .7-.6 1-.4 7.5-2 2.1-7.9 .6-3.8h-3.2l-2.2 6.7-1.1-.4-.5-.4-.3-.5-.1-1.3z" fill-rule="evenodd"/>
<circle cx="77.9" cy="142.7" r="2.79"/>
<circle cx="114.3" cy="142.7" r="2.79"/>
<circle cx="150.3" cy="142.7" r="2.79"/>
</g>
<path d="M132.5 120.7h30" fill="none" stroke="#231f20" stroke-width=".21"/>
<g fill="#231f20">
<path d="M132.5 120.7l1.5-.5v.9z"/>
<path d="M161 120.2l1.5 .5-1.5 .4z"/>
</g>
<path d="M162.5 120.7h9" fill="none" stroke="#231f20" stroke-width=".21"/>
<g fill="#231f20">
<path d="M162.5 120.7l1.5-.5v.9z"/>
<path d="M170 120.2l1.5 .5-1.5 .4z"/>
</g>
<path d="M90.5 117.8v5.1M132.5 117.8v5.1M162.5 117.8v5.1M96.5 120.7h30" fill="none" stroke="#231f20" stroke-width=".21"/>
<g fill="#231f20">
<path d="M125 120.2l1.5 .5-1.5 .4z"/>
<path d="M96.5 120.7l1.5-.5v.9z"/>
</g>
<path d="M96.5 117.8v5.1M126.5 117.8v5.1M90.5 120.7h6" fill="none" stroke="#231f20" stroke-width=".21"/>
<g fill="#231f20">
<path d="M95 120.2l1.5 .5-1.5 .4z"/>
<path d="M90.5 120.7l1.5-.5v.9z"/>
</g>
<path d="M126.5 120.7h6" fill="none" stroke="#231f20" stroke-width=".21"/>
<g fill="#231f20">
<path d="M131 120.2l1.5 .5-1.5 .4z"/>
<path d="M126.5 120.7l1.6-.5v.9z"/>
</g>
<path d="M176.2 124.9v15" fill="none" stroke="#231f20" stroke-width=".21"/>
<g fill="#231f20">
<path d="M175.8 138.4h.8l-.4 1.5z"/>
<path d="M176.2 124.9l.4 1.6h-.8z"/>
</g>
<path d="M173.6 139.9h5.1M173.6 124.9h5.1M47.7 178.5v3.9" fill="none" stroke="#231f20" stroke-width=".21"/>
<path d="M47.3 180.9h.8l-.4 1.5z" fill="#231f20"/>
<path d="M47.7 184.9v4" fill="none" stroke="#231f20" stroke-width=".21"/>
<path d="M47.7 184.9l.4 1.6h-.8z" fill="#231f20"/>
<path d="M35.9 124.9h14.3M38.7 124.9v60M35.9 184.9h14.3M45.1 182.4h5.1" fill="none" stroke="#231f20" stroke-width=".21"/>
<g fill="#231f20">
<path d="M38.3 183.4h.9l-.5 1.5z"/>
<path d="M38.7 124.9l.5 1.6h-.9z"/>
</g>
<path d="M109.5 74.5v17.5" fill="none" stroke="#231f20" stroke-width=".21"/>
<g fill="#231f20">
<path d="M109.1 90.5h.8l-.4 1.5z"/>
<path d="M109.5 74.5l.4 1.6h-.8z"/>
</g>
<path d="M109.5 49.5v25" fill="none" stroke="#231f20" stroke-width=".21"/>
<g fill="#231f20">
<path d="M109.1 73h.8l-.4 1.5z"/>
<path d="M109.5 49.5l.4 1.6h-.8z"/>
</g>
<path d="M43.6 20.1h60.1" fill="none" stroke="#231f20" stroke-width=".21"/>
<g fill="#231f20">
<path d="M102.1 19.6l1.6 .5-1.6 .4z"/>
<path d="M43.6 20.1l1.6-.5v.9z"/>
<path d="M43.6 32h60v60h-60z" fill-rule="evenodd"/>
</g>
<path d="M46.1 34.5h55v55h-55z" fill-rule="evenodd" fill="#d7de1e"/>
<path d="M103.6 18.1v10.6M107 49.5h5.1M107 74.5h5.1M107 92h5.1" fill="none" stroke="#231f20" stroke-width=".21"/>
<g fill="#231f20" stroke="#1f1a17" stroke-width=".21">
<path d="M56.1 54.2l5-.2 4.8 1.1 2.1 2.3 6.4-2.9 .2 1.4-.3 .7-.5 .5-6.6 2.9-2-2.1-1 2.9-.2 1.3a1.79 1.79 0 0 0 .8 1.5l2.3 3 1.1 7.7-.8 .2h-.6l-.5-.3-.5-.6-.3-.9-.9-5.4-3.1-3.6-1.5 3.9-.6 .7-9.7 2.4-.1-.8 .1-.6 .4-.5 .6-.5 .8-.3 6.3-1.6 1.7-6.7 .5-3.1h-2.6l-1.9 5.6-.9-.4-.7-.7v-1.1z" fill-rule="evenodd"/>
<path d="M79.1 54.2l5-.2 4.8 1.1 2.1 2.3 6.4-2.9 .2 1.4-.3 .7-.5 .5-6.6 2.9-2-2.1-1 2.9-.2 1.3a1.8 1.8 0 0 0 .8 1.5l2.3 3 1.1 7.7-.8 .2h-.6l-.5-.3-.5-.6-.3-.9-.9-5.4-3.1-3.6-1.5 3.9-.6 .7-9.7 2.4-.1-.8 .1-.6 .4-.5 .6-.5 .8-.3 6.3-1.6 1.7-6.7 .5-3.1h-2.6l-1.9 5.6-.9-.4-.7-.7v-1.1z" fill-rule="evenodd"/>
<circle cx="64.1" cy="51.9" r="2.32"/>
<circle cx="87.4" cy="51.9" r="2.32"/>
</g>
<path d="M109.5 32v17.5" fill="none" stroke="#231f20" stroke-width=".21"/>
<g fill="#231f20">
<path d="M109.1 48h.8l-.4 1.5z"/>
<path d="M109.5 32l.4 1.6h-.8z"/>
</g>
<path d="M97.6 26.4h6M107 32h5.1" fill="none" stroke="#231f20" stroke-width=".21"/>
<g fill="#231f20">
<path d="M102.1 26l1.5 .4-1.5 .5z"/>
<path d="M97.6 26.4l1.6-.4v.9z"/>
</g>
<path d="M49.6 26.4h48M97.6 23.6v5.1" fill="none" stroke="#231f20" stroke-width=".21"/>
<g fill="#231f20">
<path d="M96.1 26l1.5 .4-1.5 .5z"/>
<path d="M49.6 26.4l1.6-.4v.9z"/>
</g>
<path d="M43.6 26.4h6" fill="none" stroke="#231f20" stroke-width=".21"/>
<g fill="#231f20">
<path d="M48.1 26l1.5 .4-1.5 .5z"/>
<path d="M43.6 26.4l1.6-.4v.9z"/>
</g>
<path d="M43.6 18.1v10.6M49.6 23.6v5.1M39.8 85.6v3.9" fill="none" stroke="#231f20" stroke-width=".21"/>
<path d="M39.4 88h.8l-.4 1.5z" fill="#231f20"/>
<path d="M39.8 92v4" fill="none" stroke="#231f20" stroke-width=".21"/>
<path d="M39.8 92l.4 1.6h-.8z" fill="#231f20"/>
<path d="M32.1 32h10.2M34.8 32v60M32.1 92h10.2M37.2 89.5h5.1" fill="none" stroke="#231f20" stroke-width=".21"/>
<g fill="#231f20">
<path d="M34.3 90.5h.9l-.4 1.5z"/>
<path d="M34.8 32l.4 1.6h-.9z"/>
</g>
<path d="M185 281.2l-6 6" fill="none" stroke="#231f20" stroke-width=".21"/>
<text font-size="7.1" fill="#231f20" x="98.5" y="250.7">MULTI-MESSAGE SIGN PLATE</text>
<text font-size="7.1" x="176.5" y="274.1">ETM07</text>
<text font-size="5.6" fill="#231f20" x="133.1" y="259.2">“RUNNERS”</text>
<g font-size="4.9">
<text x="63.7" y="99.6">ETM07_1</text>
<text x="103.1" y="192.5">ETM07_2</text>
</g>
<g font-size="4.2">
<text x="100.6" y="267.2">APPROVED AS OFFICIAL TRAFFIC SIGN</text>
<text x="174.7" y="285.6">A</text>
<text x="180.9" y="285.6">B</text>
<text x="186.5" y="285.6">C</text>
</g>
<g font-size="3.9" fill="#231f20">
<text x="70.3" y="18.5">600</text>
<text x="44.5" y="25.2">60</text>
<text x="70.4" y="25.2">480</text>
<text x="98.5" y="25.2">60</text>
<text x="111.4" y="42.2">175</text>
<text x="26.9" y="63.4">600</text>
<text x="111.4" y="63.4">250</text>
<text x="37.6" y="84.6">25</text>
<text x="111.4" y="84.7">175</text>
<text x="107.1" y="111.8">1200</text>
<text x="53.9" y="119.4">90</text>
<text x="72.3" y="119.4">300</text>
<text x="91.4" y="119.4">60</text>
<text x="108.3" y="119.4">300</text>
<text x="127.4" y="119.4">60</text>
<text x="144.3" y="119.4">300</text>
<text x="164.9" y="119.4">90</text>
<text x="178.1" y="133.8">150</text>
<text x="30.9" y="156.3">600</text>
<text x="178.1" y="156.3">300</text>
<text x="45.5" y="177.5">25</text>
<text x="178.1" y="178.8">150</text>
<text x="117.9" y="209.9">Notes:</text>
<text x="117.9" y="215.1">1. Sign to be used in accordance with the</text>
<text x="122.9" y="219.5">requirements of the Event traffic</text>
<text x="32.3" y="226.7">Fluorescent retroreflective yellow/green</text>
<text x="122.9" y="223.8">management design guidelines.</text>
<text x="117.9" y="229">2. Fluorescent retroreflective yellow/green is</text>
<text x="122.9" y="233.3">specific to signs used in accordance with</text>
<text x="122.9" y="237.7">the above guidelines.</text>
</g>
<g font-size="3.9">
<text x="22.5" y="218.9">Colour Legend</text>
<text x="32.3" y="236.1">Black</text>
</g>
<g font-size="3.5">
<text x="21.6" y="267.9">Department of Transport and Main Roads</text>
<text x="17.7" y="271.8">Infrastructure Management &amp; Delivery Division</text>
<text x="16.7" y="280.6">Designed</text>
<text x="42.7" y="280.6">Checked</text>
<text x="69.7" y="280.6">Scale</text>
<text x="98.5" y="281.3">PRINCIPAL ENGINEER</text>
<text x="16.9" y="284.8">RH 01/18</text>
<text x="43.3" y="284.9">DJ 08/18</text>
<text x="69.7" y="285.2">Not to Scale</text>
<text x="98.5" y="284.8">(Traffic Engineering)</text>
</g>
<g font-size="3.5" fill="#231f20">
<text x="154.7" y="276.2">17/08/18</text>
<text x="157.4" y="281.2">Date</text>
</g>
</svg>
